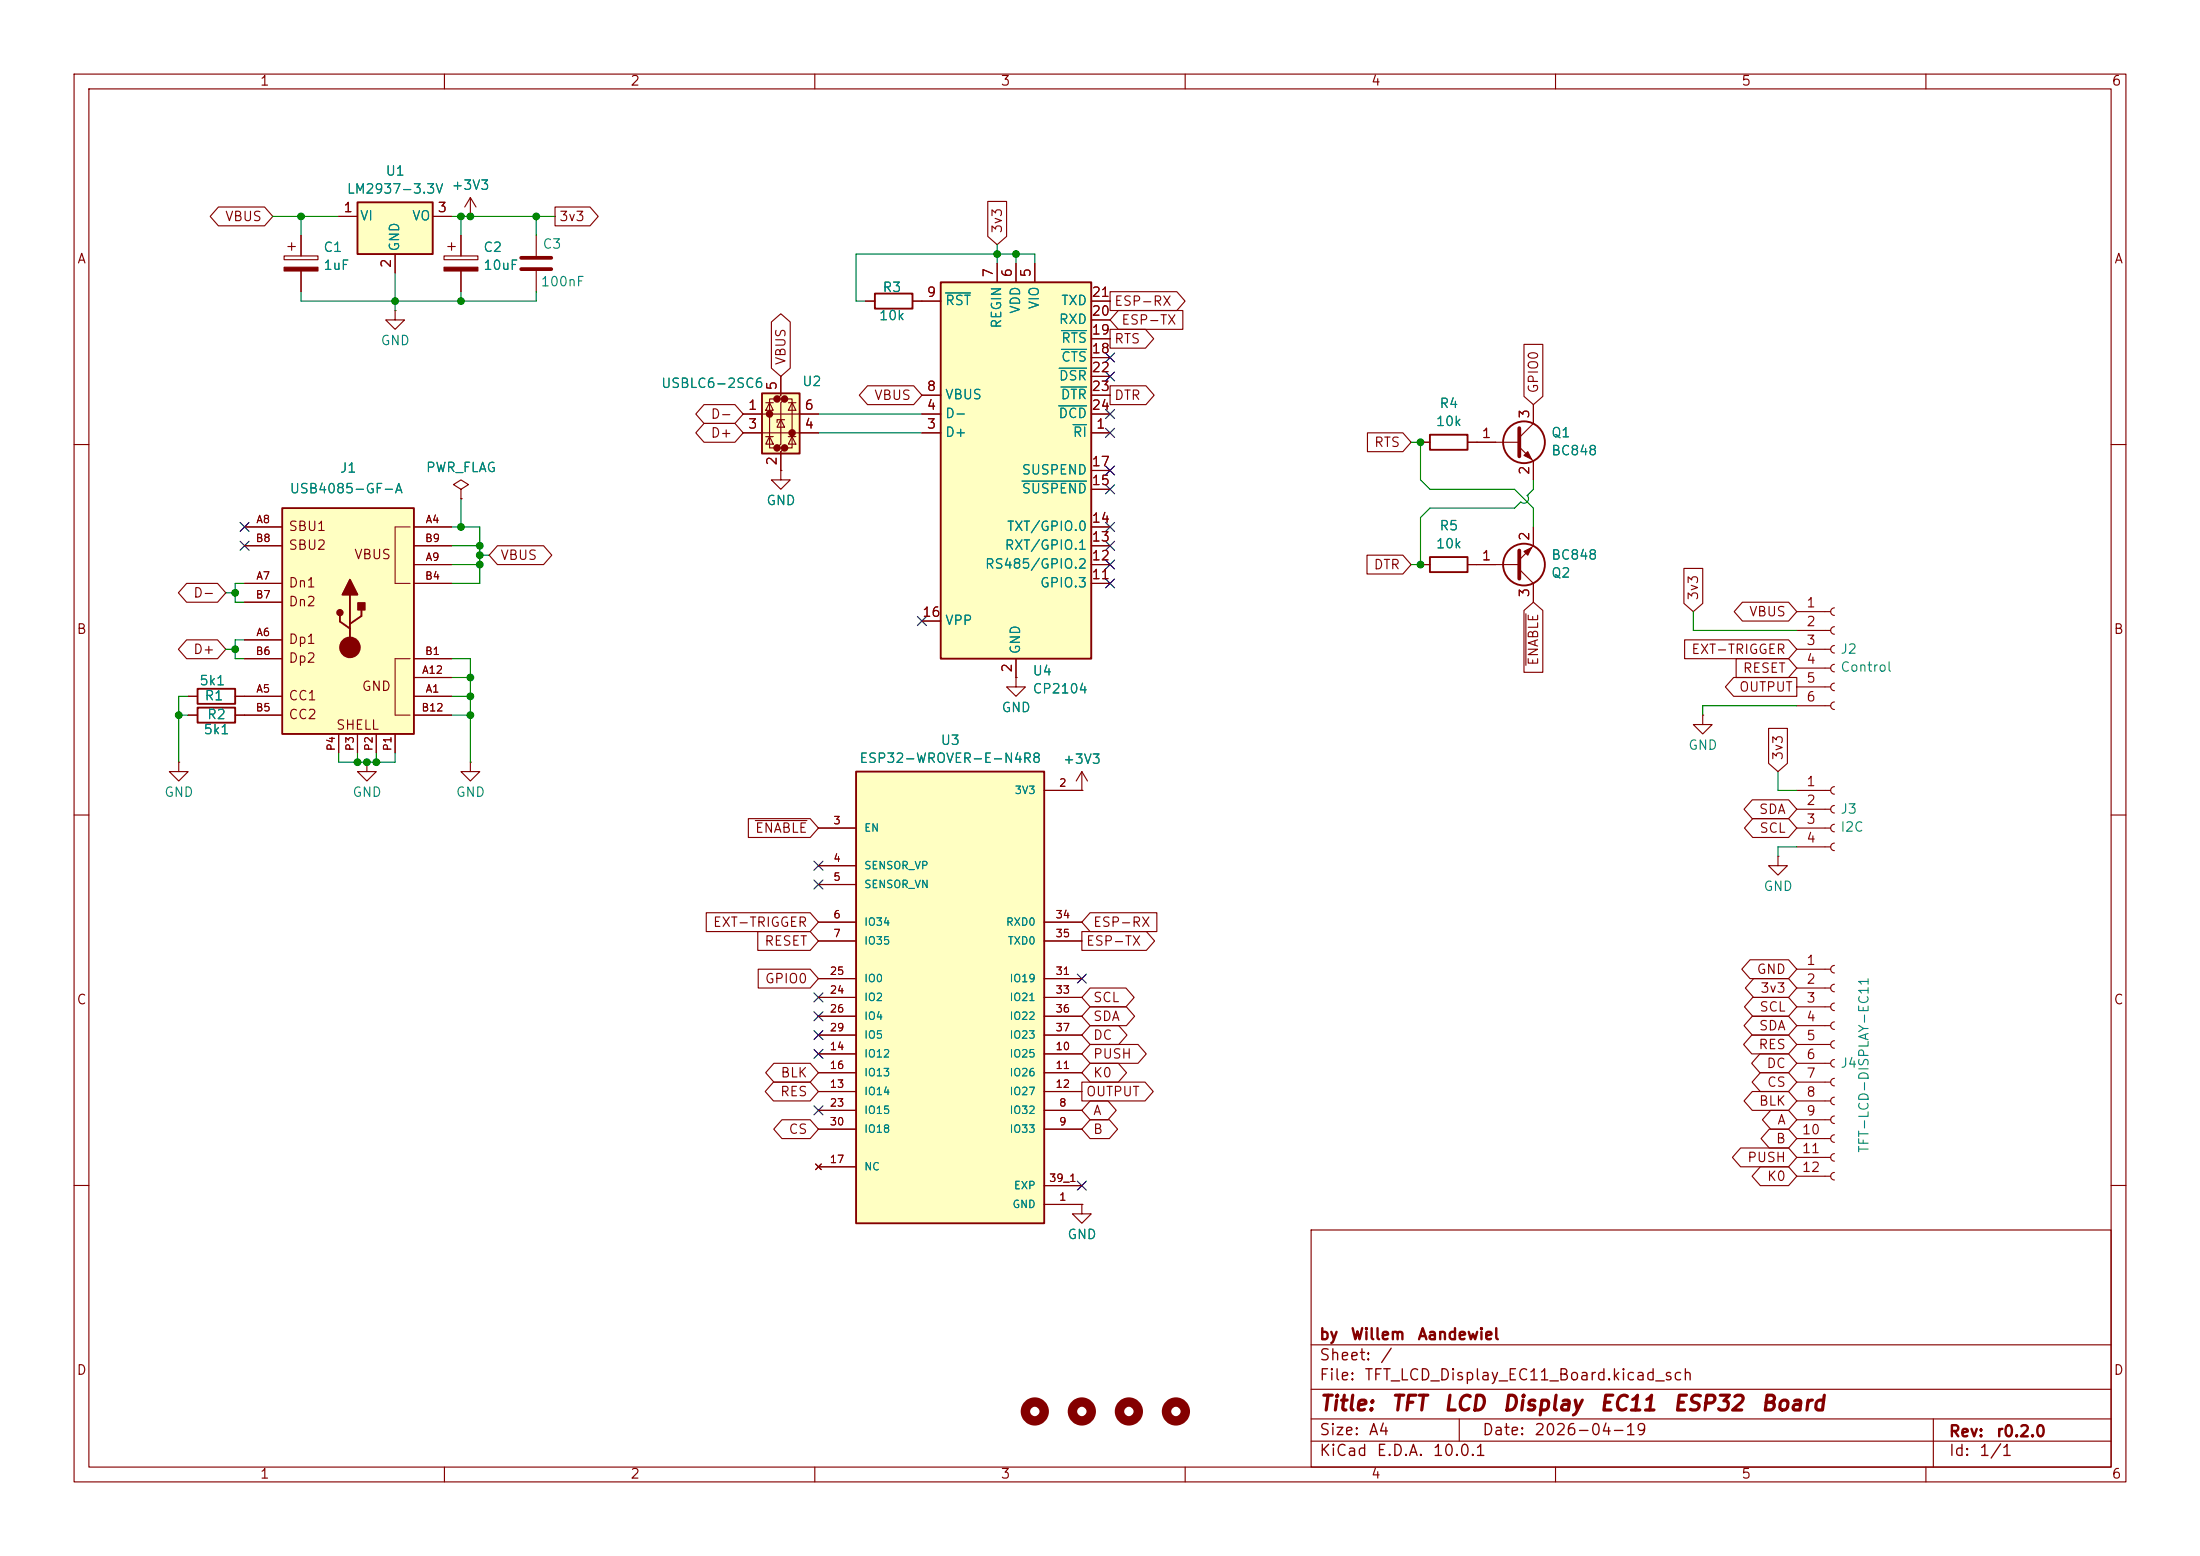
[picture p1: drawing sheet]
<svg xmlns="http://www.w3.org/2000/svg" width="297mm" height="210mm" viewBox="0 0 297 210" stroke-linecap="round" stroke-linejoin="round" font-family="sans-serif">
<g fill="none" stroke="#840000" stroke-width=".15">
<path d="M10 10h277v190h-277zM12 12h273v186h-273zM60 10v2M110 10v2M160 10v2M210 10v2M260 10v2M191.8 59.7h1.2M198.1 59.7h1.3M10 60h2M285 60h2M242.6 82.6h4.5"/>
<path d="M242.6 85.1h4.5M242.6 87.6h4.5M242.6 90.2h4.5M242.6 92.7h4.5M242.6 95.3h4.5M247.6 82a.51 .51 0 0 0-.5 .6 .51 .51 0 0 0 .5 .5M247.6 84.6a.51 .51 0 0 0-.5 .5 .51 .51 0 0 0 .5 .5M247.6 87.1a.51 .51 0 0 0-.5 .5 .51 .51 0 0 0 .5 .5M247.6 89.7a.51 .51 0 0 0-.5 .5 .51 .51 0 0 0 .5 .5M247.6 92.2a.51 .51 0 0 0-.5 .5 .51 .51 0 0 0 .5 .5M247.6 94.7a.51 .51 0 0 0-.5 .6 .51 .51 0 0 0 .5 .5M10 110h2"/>
<path d="M242.6 106.7h4.5M242.6 109.2h4.5M242.6 111.8h4.5M242.6 114.3h4.5M247.6 106.2a.51 .51 0 0 0-.5 .5 .51 .51 0 0 0 .5 .5M247.6 108.7a.51 .51 0 0 0-.5 .5 .51 .51 0 0 0 .5 .5M247.6 111.3a.51 .51 0 0 0-.5 .5 .51 .51 0 0 0 .5 .5M247.6 113.8a.51 .51 0 0 0-.5 .5 .51 .51 0 0 0 .5 .5M285 110h2M10 160h2M177 166h108v32h-108zM285 160h2"/>
<path d="M60 198v2M110 198v2M160 198v2M177 194.5h108M177 191.5h108M177 187.5h108M177 181.5h108M197 191.5v3M210 198v2M260 198v2M261 191.5v6.5"/>
</g>
<path d="M193 58.7h5.1v2h-5.1z" fill="none" stroke="#840000" stroke-width=".25"/>
<path d="M48.3 27.3h10.1v7h-10.1z" fill="#ffffc2"/>
<g fill="none" stroke="#840000" stroke-width=".25">
<path d="M48.3 27.3h10.1v7h-10.1z"/>
<circle cx="205.7" cy="59.7" r="2.82"/>
</g>
<g fill="none" stroke="#840000" stroke-width=".15">
<path d="M38.4 34.5h4.5v.6h-4.5zM38.9 33.3h1M39.4 32.8v1M40.6 31.8v2.7M40.6 36.6v2.8M45.7 29.2h2.6M53.3 34.3v2.5M58.4 29.2h2.6M59.9 34.5h4.6v.6h-4.6zM60.5 33.3h1M61 32.8v1M62.2 31.8v2.7"/>
<path d="M62.2 36.6v2.8M63.5 29.2h.1M63.5 26.7l-.8 1.2M63.5 26.7l.8 1.2M63.5 26.7v2.5M53.3 41.9v1.3h1.3l-1.3 1.3-1.2-1.3h1.2M53.3 41.9h.1M199.4 59.7h5.7M207 54.6v2.6l-1.9 1.9M205.1 60.3l1.9 1.9v2.6M24.1 102.9v1.2h1.3l-1.3 1.3-1.2-1.3h1.2M24.1 102.9h.1"/>
</g>
<g fill="#840000" stroke="#840000" stroke-width=".15">
<path d="M38.4 36.1h4.5v.5h-4.5z"/>
<path d="M59.9 36.1h4.6v.5h-4.6z"/>
<path d="M205.7 61.5l.5-.5 .6 1z"/>
</g>
<path d="M205.1 57.8v3.8" fill="none" stroke="#840000" stroke-width=".51"/>
<path d="M102.9 53.1h5v8.1h-5z" fill="#ffffc2"/>
<g fill="#840000" stroke="#840000" stroke-width=".51">
<circle cx="103.9" cy="55.9" r=".25"/>
<circle cx="104.9" cy="53.8" r=".25"/>
<circle cx="104.9" cy="60.5" r=".25"/>
<circle cx="105.9" cy="53.8" r=".25"/>
<circle cx="105.9" cy="60.5" r=".25"/>
<circle cx="106.9" cy="58.4" r=".25"/>
</g>
<g fill="none" stroke="#840000" stroke-width=".15">
<path d="M100.3 55.9h10.2M100.3 58.4h10.2M103.4 58.9h1M103.4 54.4h1M103.9 54.4l.5 1h-1zM103.9 58.9l.5 1h-1zM104.9 53.8h-1v6.7h1M105.4 50.8v2.5l-.5 .5h1l-.5 .6v5.5l-.5 .6h1l-.5 .5v2.5M105.4 56.6l.5 1.1h-1zM105.9 56.6h-1v.4M105.9 53.8h1v6.7h-1M106.4 58.9h1"/>
<path d="M106.4 54.4h1M106.9 54.4l.5 1h-1zM106.9 58.9l.5 1h-1zM116.8 40.6h1.3M123.2 40.6h1.3M105.4 63.5v1.3h1.3l-1.3 1.2-1.3-1.2h1.3M105.4 63.5h.1M229.9 96.5v1.3h1.2l-1.2 1.3-1.3-1.3h1.3M229.9 96.5h.1"/>
</g>
<path d="M118.1 39.6h5.1v2.1h-5.1zM102.9 53.1h5v8.1h-5z" fill="none" stroke="#840000" stroke-width=".25"/>
<path d="M127 38.1h20.3v50.8h-20.3z" fill="#ffffc2"/>
<path d="M127 38.1h20.3v50.8h-20.3z" fill="none" stroke="#840000" stroke-width=".25"/>
<g fill="none" stroke="#840000" stroke-width=".15">
<path d="M134.6 35.6v2.5M137.2 35.6v2.5M139.7 35.6v2.5M124.5 58.4h2.5M124.5 55.9h2.5M124.5 53.3h2.5M124.5 40.6h2.5M147.3 58.4h2.6M147.3 55.9h2.6M147.3 53.3h2.6M147.3 40.6h2.6M147.3 48.3h2.6"/>
<path d="M147.3 45.7h2.6M147.3 43.2h2.6M147.3 50.8h2.6M147.3 78.7h2.6M147.3 76.2h2.6M147.3 73.7h2.6M147.3 71.1h2.6M147.3 66h2.6M147.3 63.5h2.6M124.5 83.8h2.5M137.2 91.4v1.3h1.2l-1.2 1.3-1.3-1.3h1.3M137.2 91.4h.1"/>
<path d="M137.2 88.9v2.5M242.6 130.8h4.5M242.6 133.4h4.5M242.6 135.9h4.5M242.6 138.4h4.5M247.6 130.3a.51 .51 0 0 0-.5 .5 .51 .51 0 0 0 .5 .5M247.6 132.8a.51 .51 0 0 0-.5 .6 .51 .51 0 0 0 .5 .5M247.6 135.4a.51 .51 0 0 0-.5 .5 .51 .51 0 0 0 .5 .5M247.6 137.9a.51 .51 0 0 0-.5 .5 .51 .51 0 0 0 .5 .5M242.6 141h4.5M242.6 143.5h4.5M242.6 146.1h4.5"/>
<path d="M242.6 148.6h4.5M242.6 151.1h4.5M242.6 153.7h4.5M242.6 156.2h4.5M242.6 158.8h4.5M247.6 140.5a.51 .51 0 0 0-.5 .5 .51 .51 0 0 0 .5 .5M247.6 143a.51 .51 0 0 0-.5 .5 .51 .51 0 0 0 .5 .5M247.6 145.5a.51 .51 0 0 0-.5 .6 .51 .51 0 0 0 .5 .5M247.6 148.1a.51 .51 0 0 0-.5 .5 .51 .51 0 0 0 .5 .5M247.6 150.6a.51 .51 0 0 0-.5 .5 .51 .51 0 0 0 .5 .5M247.6 153.2a.51 .51 0 0 0-.5 .5 .51 .51 0 0 0 .5 .5M247.6 155.7a.51 .51 0 0 0-.5 .5 .51 .51 0 0 0 .5 .5"/>
<path d="M247.6 158.2a.51 .51 0 0 0-.5 .6 .51 .51 0 0 0 .5 .5"/>
</g>
<path d="M127.6 39.5h3.4M142.9 54.8h3.8M143 49.7h3.7M143.2 52.2h3.5M143.3 47.2h3.4M143.3 44.6h3.4M144.9 57.3h1.8M138 64.9h8.7" fill="none" stroke="#008484" stroke-width=".15"/>
<path d="M38.1 68.6h17.8v30.5h-17.8z" fill="#ffffc2"/>
<path d="M38.1 68.6h17.8v30.5h-17.8zM193 75.2h5.1v2h-5.1zM26.7 93h5v2h-5zM26.7 95.5h5v2h-5zM45.9 82.9v1l1.3 .9M47.2 80.3v7.1M48.8 82.3v.8l-1.6 1.1" fill="none" stroke="#840000" stroke-width=".25"/>
<circle cx="45.9" cy="82.7" r=".25" fill="none" stroke="#840000" stroke-width=".5"/>
<path d="M47.2 78.2l1.1 2.1h-2.1z" fill="#840000" stroke="#840000" stroke-width=".25"/>
<circle cx="47.2" cy="87.4" r=".96" fill="#840000" stroke="#840000" stroke-width="1"/>
<path d="M48.3 81.3h1v1h-1z" fill="#840000" stroke="#840000" stroke-width=".14"/>
<path d="M55.4 71.1h-2.1v7.6h2.1M55.4 88.9h-2.1v7.6h2.1" fill="none" stroke="#840000" stroke-width=".14"/>
<g fill="none" stroke="#840000" stroke-width=".15">
<path d="M72.4 31.8v2.7M72.4 36.6v2.8M33 71.1h5.1M33 78.7h5.1M33 73.7h5.1M55.9 71.1h5.1M55.9 78.7h5.1M55.9 76.2h5.1M55.9 73.7h5.1M62.2 66l1-.6-1-.6-1 .6 1 .6v1.3M62.2 67.3h.1M191.8 76.2h1.2"/>
<path d="M198.1 76.2h1.3M25.4 94h1.3M25.4 96.5h1.3M31.7 94h6.4M31.7 96.5h6.4M33 86.4h5.1M33 88.9h5.1M33 81.3h5.1M45.7 99.1v2.5M48.3 99.1v2.5M50.8 99.1v2.5M53.3 99.1v2.5"/>
<path d="M55.9 94h5.1M55.9 91.4h5.1M55.9 88.9h5.1M55.9 96.5h5.1M49.5 102.9v1.2h1.3l-1.3 1.3-1.2-1.3h1.2M49.5 102.9h.1M63.5 102.9v1.2h1.3l-1.3 1.3-1.3-1.3h1.3M63.5 102.9h.1M146 106.7h.1M146 104.1l-.7 1.3M146 104.1l.8 1.3M146 104.1v2.6"/>
<path d="M146 162.6v1.2h1.3l-1.3 1.3-1.2-1.3h1.2M146 162.6h.1"/>
</g>
<path d="M70.4 34.8h4M70.4 36.3h4" fill="none" stroke="#840000" stroke-width=".51"/>
<g fill="none" stroke="#840000" stroke-width="1.3">
<circle cx="139.7" cy="190.5" r="1.27"/>
<circle cx="146" cy="190.5" r="1.27"/>
<circle cx="152.4" cy="190.5" r="1.27"/>
<circle cx="158.7" cy="190.5" r="1.27"/>
</g>
<path d="M115.6 104.1h25.4v61h-25.4z" fill="#ffffc2"/>
<g fill="none" stroke="#840000" stroke-width=".25">
<path d="M115.6 104.1h25.4v61h-25.4z"/>
<circle cx="205.7" cy="76.2" r="2.82"/>
</g>
<g fill="none" stroke="#840000" stroke-width=".15">
<path d="M29.5 27.9h6.2l1.1 1.3-1.1 1.3h-6.2l-1.1-1.3zM40.6 31.8v2.7M40.6 36.6v2.8M45.7 29.2h2.6M53.3 34.3v2.5M58.4 29.2h2.6M62.2 31.8v2.7M62.2 36.6v2.8M63.5 29.2h.1M74.9 27.9h4.8l1.1 1.3-1.1 1.3h-4.8zM133.3 27.2h2.6v4.7l-1.3 1.1-1.3-1.1zM134.6 35.6v2.5"/>
<path d="M137.2 35.6v2.5M139.7 35.6v2.5M149.9 39.4h9l1.1 1.2-1.1 1.3h-9zM95 54.6h4.2l1.1 1.3-1.1 1.3h-4.2l-1.1-1.3zM95 57.1h4.2l1.1 1.3-1.1 1.3h-4.2l-1.1-1.3zM100.3 55.9h2.6M100.3 58.4h2.6M104.1 43.5l1.3-1.2 1.3 1.2v6.2l-1.3 1.1-1.3-1.1zM105.4 50.8v2.5M107.9 55.9h2.6M107.9 58.4h2.6M116.8 40.6h1.3"/>
<path d="M117.1 52.1h6.2l1.2 1.2-1.2 1.3h-6.2l-1.1-1.3zM123.2 40.6h3.8M124.5 55.9h2.5M124.5 58.4h2.5M124.5 53.3h2.5M147.3 40.6h2.6M147.3 55.9h2.6M147.3 58.4h2.6M147.3 53.3h2.6M147.3 48.3h2.6M147.3 45.7h2.6M147.3 43.2h2.6"/>
<path d="M147.3 50.8h2.6M149.9 44.4h4.7l1.2 1.3-1.2 1.3h-4.7zM149.9 52.1h4.8l1.1 1.2-1.1 1.3h-4.8zM151 41.9h8.7v2.6h-8.7l-1.1-1.3zM184.6 58.4h4.8l1.1 1.3-1.1 1.3h-4.8zM191.8 59.7h1.2M198.1 59.7h3.8M205.7 46.5h2.6v7l-1.3 1.1-1.3-1.1zM207 54.6v2.6M25.2 78.7h4.2l1.1 1.3-1.1 1.3h-4.2l-1.1-1.3zM33 78.7h5.1M33 73.7h5.1"/>
<path d="M33 71.1h5.1M55.9 76.2h5.1M55.9 78.7h5.1M55.9 73.7h5.1M55.9 71.1h5.1M62.2 67.3h.1M67.2 73.7h6.2l1.1 1.2-1.1 1.3h-6.2l-1.2-1.3zM105.4 63.5h.1M105.4 61v2.5M147.3 76.2h2.6M147.3 78.7h2.6M147.3 73.7h2.6"/>
<path d="M147.3 71.1h2.6M147.3 66h2.6M147.3 63.5h2.6M184.5 74.9h4.9l1.1 1.3-1.1 1.3h-4.9zM191.8 76.2h1.2M198.1 76.2h7M205.1 76.8l1.9 1.9v2.6M207 71.1v2.6l-1.9 1.9M207 62.2v2.6M227.3 76.7h2.6v4.7l-1.3 1.2-1.3-1.2zM25.2 86.4h4.2l1.1 1.2-1.1 1.3h-4.2l-1.1-1.3zM25.4 94h1.3"/>
<path d="M25.4 96.5h1.3M31.7 94h6.4M31.7 96.5h6.4M33 86.4h5.1M33 88.9h5.1M33 81.3h5.1M45.7 99.1v2.5M48.3 99.1v2.5M50.8 99.1v2.5M53.3 99.1v2.5M55.9 94h5.1M55.9 96.5h5.1"/>
<path d="M55.9 91.4h5.1M55.9 88.9h5.1M124.5 83.8h2.5M137.2 91.4h.1M137.2 88.9v2.5M205.7 82.4l1.3-1.1 1.3 1.1v8.3h-2.6zM206 82.8v7M227.4 86.4h14.1l1.1 1.2-1.1 1.3h-14.1zM234 91.4h8.6v2.6h-8.6l-1.1-1.3zM234.4 88.9h7.1l1.1 1.3-1.1 1.2h-7.1zM235.2 81.3h6.3l1.1 1.3-1.1 1.2h-6.3l-1.1-1.2zM238.8 98.3h2.5v4.7l-1.3 1.1-1.2-1.1z"/>
<path d="M101 110.5h8.4l1.1 1.3-1.1 1.2h-8.4zM102 110.7h6.9M110.5 111.8h5.1M110.5 116.8h5.1M110.5 119.4h5.1M141 106.7h5M146 106.7h.1M236.6 107.9h4.9l1.1 1.3-1.1 1.3h-4.9l-1.2-1.3zM236.6 110.5h4.9l1.1 1.3-1.1 1.2h-4.9l-1.1-1.2zM240 115.6v1.2h1.3l-1.3 1.3-1.2-1.3h1.2M240 115.6h.1M95.3 123.2h14.1l1.1 1.3-1.1 1.2h-14.1z"/>
<path d="M102.3 125.7h7.1l1.1 1.3-1.1 1.3h-7.1zM102.4 130.8h7l1.1 1.3-1.1 1.3h-7zM110.5 124.5h5.1M110.5 127h5.1M110.5 134.6h5.1M110.5 132.1h5.1M110.5 137.2h5.1M110.5 139.7h5.1M141 124.5h5M141 127h5M141 134.6h5M141 132.1h5"/>
<path d="M141 137.2h5M141 139.7h5M146 125.7h8.8l1.1 1.3-1.1 1.3h-8.8zM147.2 123.2h9v2.5h-9l-1.2-1.2zM147.2 135.9h4.9l1.1 1.3-1.1 1.2h-4.9l-1.2-1.2zM147.2 133.3h4.8l1.1 1.3-1.1 1.3h-4.8l-1.2-1.3zM147.2 138.4h3.8l1.1 1.3-1.1 1.3h-3.8l-1.2-1.3zM236.3 129.5h5.2l1.1 1.3-1.1 1.3h-5.2l-1.2-1.3zM236.5 139.7h5l1.1 1.3-1.1 1.2h-5l-1.1-1.2zM236.6 137.2h4.9l1.1 1.2-1.1 1.3h-4.9l-1.2-1.3zM236.6 134.6h4.9l1.1 1.3-1.1 1.3h-4.9l-1.1-1.3zM236.7 132.1h4.8l1.1 1.3-1.1 1.2h-4.8l-1.1-1.2z"/>
<path d="M104.4 146h5l1.1 1.3-1.1 1.3h-5l-1.1-1.3zM104.5 143.5h4.9l1.1 1.3-1.1 1.3h-4.9l-1.1-1.3zM105.6 151.1h3.8l1.1 1.3-1.1 1.3h-3.8l-1.1-1.3zM110.1 157.1l.8 .8M110.5 149.9h5.1M110.5 152.4h5.1M110.5 142.2h5.1M110.5 144.8h5.1M110.5 147.3h5.1M110.5 157.5h5.1M110.9 157.1l-.8 .8M141 149.9h5"/>
<path d="M141 152.4h5M141 142.2h5M141 144.8h5M141 147.3h5M146 146h8.6l1.1 1.3-1.1 1.3h-8.6zM147.2 143.5h3.8l1.1 1.3-1.1 1.3h-3.8l-1.2-1.3zM147.2 148.6h2.4l1.1 1.3-1.1 1.2h-2.4l-1.2-1.2zM147.2 141h6.4l1.1 1.2-1.1 1.3h-6.4l-1.2-1.3zM147.2 151.1h2.6l1.1 1.3-1.1 1.3h-2.6l-1.2-1.3zM235 154.9h6.5l1.1 1.3-1.1 1.3h-6.5l-1.1-1.3zM236.6 147.3h4.9l1.1 1.3-1.1 1.3h-4.9l-1.2-1.3zM237.6 142.2h3.9l1.1 1.3-1.1 1.3h-3.9l-1.1-1.3z"/>
<path d="M237.6 144.8h3.9l1.1 1.3-1.1 1.2h-3.9l-1.1-1.2zM237.6 157.5h3.9l1.1 1.3-1.1 1.2h-3.9l-1.1-1.2zM238.9 152.4h2.6l1.1 1.3-1.1 1.2h-2.6l-1.2-1.2zM239 149.9h2.5l1.1 1.2-1.1 1.3h-2.5l-1.1-1.3zM141 162.6h5M141 160h5M146 162.6h.1"/>
</g>
<path d="M205.1 74.3v3.8" fill="none" stroke="#840000" stroke-width=".51"/>
<path d="M205.7 74.4l1.1-.5-.6 1z" fill="#840000" stroke="#840000" stroke-width=".15"/>
<g fill="none" stroke="#008400" stroke-width=".15">
<path d="M36.8 29.2h8.9M40.6 39.4v1.2h31.8v-1.2M40.6 29.2v2.6M53.3 36.8v5.1M61 29.2h13.9M62.2 29.2v2.6M62.2 39.4v1.2M72.4 29.2v2.6M134.6 33v2.6M137.2 34.3v1.3M139.7 35.6v-1.3h-24.1v6.3h1.2M110.5 55.9h14"/>
<path d="M110.5 58.4h14M190.5 59.7h1.3v5.1l1.2 1.2h11.5l2.5 2.6v2.5M33 78.7h-1.3v2.6h1.3M61 76.2h3.8M61 71.1h3.8v7.6h-3.8M61 73.7h3.8M62.2 67.3v3.8M64.8 74.9h1.2M206.2 66.9a.61 .61 0 0 1 0 .8 .61 .61 0 0 1-.9 0l-.8 .9h-11.5l-1.2 1.3v6.3h-1.3M206.2 66.9h.1M207 64.8v1.2l-.8 .9M24.1 96.5h1.3"/>
<path d="M25.4 94h-1.3v8.9M30.5 87.6h1.2M30.5 80h1.2M33 86.4h-1.3v2.5h1.3M61 96.5h2.5M61 94h2.5M61 88.9h2.5v14M61 91.4h2.5M228.6 82.6v2.5h14M242.6 95.3h-12.7v1.2M45.7 101.6v1.3h7.6v-1.3M48.3 101.6v1.3"/>
<path d="M50.8 101.6v1.3M240 104.1v2.6h2.6M242.6 114.3h-2.6v1.3"/>
</g>
<g fill="none" stroke="#000084" stroke-width=".15">
<path d="M149.3 47.7l1.2 1.2M149.3 55.3l1.2 1.2M149.3 57.8l1.2 1.2M149.3 50.2l1.2 1.2M150.5 57.8l-1.2 1.2M150.5 47.7l-1.2 1.2M150.5 55.3l-1.2 1.2M150.5 50.2l-1.2 1.2M32.4 70.5l1.2 1.2M32.4 73.1l1.2 1.2M33.6 70.5l-1.2 1.2M33.6 73.1l-1.2 1.2"/>
<path d="M149.3 75.6l1.2 1.2M149.3 73.1l1.2 1.2M149.3 78.1l1.2 1.2M149.3 70.5l1.2 1.2M149.3 62.9l1.2 1.2M149.3 65.4l1.2 1.2M150.5 75.6l-1.2 1.2M150.5 73.1l-1.2 1.2M150.5 78.1l-1.2 1.2M150.5 70.5l-1.2 1.2M150.5 62.9l-1.2 1.2M150.5 65.4l-1.2 1.2"/>
<path d="M123.9 83.2l1.2 1.2M125.1 83.2l-1.2 1.2M109.9 116.2l1.2 1.2M109.9 118.8l1.2 1.2M111.1 116.2l-1.2 1.2M111.1 118.8l-1.2 1.2M109.9 134l1.2 1.2M109.9 139.1l1.2 1.2M109.9 136.6l1.2 1.2M111.1 134l-1.2 1.2M111.1 139.1l-1.2 1.2M111.1 136.6l-1.2 1.2"/>
<path d="M145.4 131.5l1.3 1.2M146.7 131.5l-1.3 1.2M109.9 149.3l1.2 1.2M109.9 141.6l1.2 1.2M111.1 149.3l-1.2 1.2M111.1 141.6l-1.2 1.2M145.4 159.4l1.3 1.2M146.7 159.4l-1.3 1.2"/>
</g>
<path d="M127.6 39.5h3.4M142.9 54.8h3.8M143 49.7h3.7M143.2 52.2h3.5M143.3 47.2h3.4M143.3 44.6h3.4M144.9 57.3h1.8M138 64.9h8.7" fill="none" stroke="#008484" stroke-width=".15"/>
<g fill="#008400" stroke="#008400" stroke-width=".14">
<circle cx="50.8" cy="102.9" r=".46"/>
<circle cx="49.5" cy="102.9" r=".46"/>
<circle cx="24.1" cy="96.5" r=".46"/>
<circle cx="48.3" cy="102.9" r=".46"/>
<circle cx="31.7" cy="87.6" r=".46"/>
<circle cx="31.7" cy="80" r=".46"/>
<circle cx="72.4" cy="29.2" r=".46"/>
<circle cx="137.2" cy="34.3" r=".46"/>
<circle cx="134.6" cy="34.3" r=".46"/>
<circle cx="191.8" cy="59.7" r=".46"/>
<circle cx="191.8" cy="76.2" r=".46"/>
<circle cx="64.8" cy="74.9" r=".46"/>
<circle cx="64.8" cy="73.7" r=".46"/>
<circle cx="63.5" cy="96.5" r=".46"/>
<circle cx="63.5" cy="91.4" r=".46"/>
<circle cx="63.5" cy="94" r=".46"/>
<circle cx="64.8" cy="76.2" r=".46"/>
<circle cx="62.2" cy="71.1" r=".46"/>
<circle cx="53.3" cy="40.6" r=".46"/>
<circle cx="62.2" cy="40.6" r=".46"/>
<circle cx="40.6" cy="29.2" r=".46"/>
<circle cx="63.5" cy="29.2" r=".46"/>
<circle cx="62.2" cy="29.2" r=".46"/>
</g>
<g font-size="2" fill="#840000">
<text x="178" y="190.9">Title:</text>
<text x="187.7" y="190.9">TFT</text>
<text x="194.7" y="190.9">LCD</text>
<text x="202.7" y="190.9">Display</text>
<text x="215.8" y="190.9">EC11</text>
<text x="225.7" y="190.9">ESP32</text>
<text x="237.6" y="190.9">Board</text>
</g>
<g font-size="1.5" fill="#840000">
<text x="178" y="184">Sheet:</text>
<text x="178" y="181.2">by</text>
<text x="182.2" y="181.2">Willem</text>
<text x="186.2" y="184">/</text>
<text x="191.3" y="181.2">Aandewiel</text>
<text x="178" y="186.7">File:</text>
<text x="184.1" y="186.7">TFT_LCD_Display_EC11_Board.kicad_sch</text>
<text x="178" y="196.9">KiCad</text>
<text x="178" y="194.1">Size:</text>
<text x="184.7" y="194.1">A4</text>
<text x="185.7" y="196.9">E.D.A.</text>
<text x="193.3" y="196.9">10.0.1</text>
<text x="200" y="194.1">Date:</text>
<text x="207" y="194.1">2026-04-19</text>
<text x="263" y="194.3">Rev:</text>
<text x="263" y="196.9">Id:</text>
<text x="267.1" y="196.9">1/1</text>
<text x="269.4" y="194.3">r0.2.0</text>
</g>
<g font-size="1.3" fill="#840000">
<text x="35" y="11.9">1</text>
<text x="85" y="11.9">2</text>
<text x="135" y="11.9">3</text>
<text x="185" y="11.9">4</text>
<text x="235" y="11.9">5</text>
<text x="285" y="11.9">6</text>
<text x="46.3" y="29">1</text>
<text x="59" y="29">3</text>
<text x="10.3" y="35.9">A</text>
<text x="30.3" y="30.2">VBUS</text>
<text x="75.4" y="30.2">3v3</text>
<text x="135.6" y="31.6" transform="rotate(-90 135.6 31.6)">3v3</text>
<text x="285.3" y="35.9">A</text>
<text x="53.1" y="36.3" transform="rotate(-90 53.1 36.3)">2</text>
<text x="125" y="40.4">9</text>
<text x="134.4" y="37.5" transform="rotate(-90 134.4 37.5)">7</text>
<text x="136.9" y="37.5" transform="rotate(-90 136.9 37.5)">6</text>
<text x="139.4" y="37.5" transform="rotate(-90 139.4 37.5)">5</text>
<text x="147.3" y="40.4">21</text>
<text x="150.3" y="41.6">ESP-RX</text>
<text x="147.3" y="45.5">19</text>
<text x="147.3" y="42.9">20</text>
<text x="150.3" y="46.7">RTS</text>
<text x="151.3" y="44.1">ESP-TX</text>
<text x="105.2" y="52.8" transform="rotate(-90 105.2 52.8)">5</text>
<text x="106.4" y="49.4" transform="rotate(-90 106.4 49.4)">VBUS</text>
<text x="125" y="53.1">8</text>
<text x="147.3" y="48">18</text>
<text x="147.3" y="50.5">22</text>
<text x="147.3" y="53.1">23</text>
<text x="208" y="53.2" transform="rotate(-90 208 53.2)">GPIO0</text>
<text x="95.9" y="56.8">D-</text>
<text x="95.9" y="59.4">D+</text>
<text x="100.9" y="55.6">1</text>
<text x="100.9" y="58.2">3</text>
<text x="108.5" y="58.2">4</text>
<text x="108.5" y="55.6">6</text>
<text x="117.9" y="54.3">VBUS</text>
<text x="125" y="58.2">3</text>
<text x="125" y="55.6">4</text>
<text x="147.3" y="55.6">24</text>
<text x="147.9" y="58.2">1</text>
<text x="150.3" y="54.3">DTR</text>
<text x="200" y="59.4">1</text>
<text x="206.8" y="56.6" transform="rotate(-90 206.8 56.6)">3</text>
<text x="105.2" y="62.9" transform="rotate(-90 105.2 62.9)">2</text>
<text x="147.3" y="65.8">15</text>
<text x="147.3" y="63.2">17</text>
<text x="185.4" y="60.6">RTS</text>
<text x="206.8" y="64.2" transform="rotate(-90 206.8 64.2)">2</text>
<text x="38.9" y="72">SBU1</text>
<text x="147.3" y="70.9">14</text>
<text x="38.9" y="74.5">SBU2</text>
<text x="47.7" y="75.8">VBUS</text>
<text x="67.5" y="75.9">VBUS</text>
<text x="147.3" y="75.9">12</text>
<text x="147.3" y="73.4">13</text>
<text x="185.4" y="77.2">DTR</text>
<text x="200" y="75.9">1</text>
<text x="206.8" y="73.1" transform="rotate(-90 206.8 73.1)">2</text>
<text x="26" y="81">D-</text>
<text x="38.9" y="79.6">Dn1</text>
<text x="38.9" y="82.1">Dn2</text>
<text x="124.4" y="83.6">16</text>
<text x="147.3" y="78.5">11</text>
<text x="206.8" y="80.7" transform="rotate(-90 206.8 80.7)">3</text>
<text x="229.6" y="81.1" transform="rotate(-90 229.6 81.1)">3v3</text>
<text x="236" y="83.5">VBUS</text>
<text x="243.8" y="82.3">1</text>
<text x="10.3" y="85.9">B</text>
<text x="26" y="88.6">D+</text>
<text x="38.9" y="87.2">Dp1</text>
<text x="38.9" y="89.8">Dp2</text>
<text x="208" y="89.9" transform="rotate(-90 208 89.9)">ENABLE</text>
<text x="228.2" y="88.6">EXT-TRIGGER</text>
<text x="243.8" y="84.8">2</text>
<text x="243.8" y="87.4">3</text>
<text x="243.8" y="89.9">4</text>
<text x="285.3" y="85.9">B</text>
<text x="38.9" y="94.8">CC1</text>
<text x="48.8" y="93.6">GND</text>
<text x="136.9" y="90.9" transform="rotate(-90 136.9 90.9)">2</text>
<text x="234.7" y="93.7">OUTPUT</text>
<text x="235.2" y="91.1">RESET</text>
<text x="243.8" y="92.5">5</text>
<text x="243.8" y="95">6</text>
<text x="38.9" y="97.4">CC2</text>
<text x="45.3" y="98.8">SHELL</text>
<text x="241" y="102.7" transform="rotate(-90 241 102.7)">3v3</text>
<text x="243.8" y="106.4">1</text>
<text x="101.8" y="112.7">ENABLE</text>
<text x="237.4" y="110.2">SDA</text>
<text x="237.4" y="112.7">SCL</text>
<text x="243.8" y="109">2</text>
<text x="243.8" y="111.5">3</text>
<text x="243.8" y="114">4</text>
<text x="96.2" y="125.4">EXT-TRIGGER</text>
<text x="147.5" y="125.4">ESP-RX</text>
<text x="103.1" y="128">RESET</text>
<text x="146.5" y="128">ESP-TX</text>
<text x="237.1" y="131.8">GND</text>
<text x="243.8" y="130.6">1</text>
<text x="10.3" y="135.9">C</text>
<text x="103.2" y="133">GPIO0</text>
<text x="147.5" y="135.6">SCL</text>
<text x="237.4" y="136.8">SCL</text>
<text x="237.6" y="134.3">3v3</text>
<text x="243.8" y="133.1">2</text>
<text x="243.8" y="135.6">3</text>
<text x="285.3" y="135.9">C</text>
<text x="147.5" y="143.2">PUSH</text>
<text x="147.5" y="138.1">SDA</text>
<text x="147.5" y="140.7">DC</text>
<text x="237.3" y="141.9">RES</text>
<text x="237.4" y="139.4">SDA</text>
<text x="243.8" y="138.2">4</text>
<text x="243.8" y="140.7">5</text>
<text x="243.8" y="143.3">6</text>
<text x="105.2" y="148.3">RES</text>
<text x="105.3" y="145.7">BLK</text>
<text x="146.5" y="148.3">OUTPUT</text>
<text x="147.5" y="145.7">K0</text>
<text x="237.4" y="149.5">BLK</text>
<text x="238.4" y="144.5">DC</text>
<text x="238.5" y="147">CS</text>
<text x="243.8" y="145.8">7</text>
<text x="243.8" y="148.3">8</text>
<text x="106.4" y="153.4">CS</text>
<text x="147.5" y="150.8">A</text>
<text x="147.5" y="153.4">B</text>
<text x="239.7" y="154.6">B</text>
<text x="239.8" y="152.1">A</text>
<text x="243.2" y="153.4">10</text>
<text x="243.2" y="156">11</text>
<text x="243.8" y="150.9">9</text>
<text x="235.8" y="157.2">PUSH</text>
<text x="238.5" y="159.7">K0</text>
<text x="243.2" y="158.5">12</text>
<text x="10.3" y="185.9">D</text>
<text x="285.3" y="185.9">D</text>
<text x="35" y="199.9">1</text>
<text x="85" y="199.9">2</text>
<text x="135" y="199.9">3</text>
<text x="185" y="199.9">4</text>
<text x="235" y="199.9">5</text>
<text x="285" y="199.9">6</text>
</g>
<g font-size="1.3" fill="#008484">
<text x="46.7" y="26.4">LM2937-3.3V</text>
<text x="52" y="24">U1</text>
<text x="60.9" y="25.9">+3V3</text>
<text x="43.6" y="34.3">C1</text>
<text x="48.5" y="30.1">VI</text>
<text x="54.2" y="34" transform="rotate(-90 54.2 34)">GND</text>
<text x="55.5" y="30.1">VO</text>
<text x="65.2" y="34.3">C2</text>
<text x="73.2" y="33.9">C3</text>
<text x="43.6" y="36.7">1uF</text>
<text x="65.2" y="36.7">10uF</text>
<text x="72.9" y="39">100nF</text>
<text x="119.1" y="39.7">R3</text>
<text x="127.5" y="41.5">RST</text>
<text x="140.6" y="41.8" transform="rotate(-90 140.6 41.8)">VIO</text>
<text x="143.2" y="41.5">TXD</text>
<text x="51.3" y="46.9">GND</text>
<text x="118.6" y="43.5">10k</text>
<text x="135.5" y="44.4" transform="rotate(-90 135.5 44.4)">REGIN</text>
<text x="138" y="42.4" transform="rotate(-90 138 42.4)">VDD</text>
<text x="142.9" y="44">RXD</text>
<text x="143.2" y="46.6">RTS</text>
<text x="89.2" y="52.7">USBLC6-2SC6</text>
<text x="108.2" y="52.4">U2</text>
<text x="142.9" y="51.7">DSR</text>
<text x="143.2" y="49.1">CTS</text>
<text x="127.5" y="59.3">D+</text>
<text x="127.5" y="56.7">D-</text>
<text x="127.5" y="54.2">VBUS</text>
<text x="142.8" y="56.7">DCD</text>
<text x="143.1" y="54.2">DTR</text>
<text x="144.7" y="59.3">RI</text>
<text x="193.8" y="57.8">10k</text>
<text x="194.2" y="55.4">R4</text>
<text x="209.3" y="59.3">Q1</text>
<text x="45.8" y="64.1">J1</text>
<text x="57.4" y="64">PWR_FLAG</text>
<text x="137.8" y="64.4">SUSPEND</text>
<text x="209.3" y="61.8">BC848</text>
<text x="39" y="66.9">USB4085-GF-A</text>
<text x="103.4" y="68.5">GND</text>
<text x="135.8" y="72">TXT/GPIO.0</text>
<text x="137.8" y="66.9">SUSPEND</text>
<text x="194.2" y="71.9">R5</text>
<text x="132.9" y="77.1">RS485/GPIO.2</text>
<text x="135.5" y="74.5">RXT/GPIO.1</text>
<text x="193.8" y="74.3">10k</text>
<text x="209.3" y="75.9">BC848</text>
<text x="140.3" y="79.6">GPIO.3</text>
<text x="209.3" y="78.3">Q2</text>
<text x="127.5" y="84.7">VPP</text>
<text x="138" y="88.4" transform="rotate(-90 138 88.4)">GND</text>
<text x="248.4" y="88.6">J2</text>
<text x="26.8" y="92.8">5k1</text>
<text x="27.5" y="94.8">R1</text>
<text x="139.3" y="91.5">U4</text>
<text x="139.3" y="93.9">CP2104</text>
<text x="248.4" y="91">Control</text>
<text x="27.4" y="99.4">5k1</text>
<text x="27.9" y="97.4">R2</text>
<text x="126.9" y="100.9">U3</text>
<text x="135.1" y="96.4">GND</text>
<text x="227.8" y="101.5">GND</text>
<text x="22.1" y="107.9">GND</text>
<text x="47.5" y="107.9">GND</text>
<text x="61.5" y="107.9">GND</text>
<text x="115.9" y="103.3">ESP32-WROVER-E-N4R8</text>
<text x="143.4" y="103.4">+3V3</text>
<text x="248.4" y="110.1">J3</text>
<text x="248.4" y="112.6">I2C</text>
<text x="238" y="120.6">GND</text>
<text x="248.4" y="144.4">J4</text>
<text x="252.6" y="155.7" transform="rotate(-90 252.6 155.7)">TFT-LCD-DISPLAY-EC11</text>
<text x="144" y="167.6">GND</text>
</g>
<g font-size="1" fill="#840000">
<text x="34.5" y="70.9">A8</text>
<text x="57.4" y="70.9">A4</text>
<text x="34.4" y="73.4">B8</text>
<text x="57.3" y="73.4">B9</text>
<text x="57.4" y="75.9">A9</text>
<text x="34.4" y="81">B7</text>
<text x="34.5" y="78.5">A7</text>
<text x="57.3" y="78.5">B4</text>
<text x="34.4" y="88.6">B6</text>
<text x="34.5" y="86.1">A6</text>
<text x="57.3" y="88.6">B1</text>
<text x="34.5" y="93.7">A5</text>
<text x="56.9" y="91.2">A12</text>
<text x="57.4" y="93.7">A1</text>
<text x="34.4" y="96.3">B5</text>
<text x="45.5" y="101.4" transform="rotate(-90 45.5 101.4)">P4</text>
<text x="48" y="101.4" transform="rotate(-90 48 101.4)">P3</text>
<text x="50.5" y="101.4" transform="rotate(-90 50.5 101.4)">P2</text>
<text x="53.1" y="101.4" transform="rotate(-90 53.1 101.4)">P1</text>
<text x="56.8" y="96.3">B12</text>
<text x="142.9" y="106.4">2</text>
<text x="112.4" y="111.5">3</text>
<text x="112.4" y="116.6">4</text>
<text x="112.4" y="119.1">5</text>
<text x="112.4" y="124.2">6</text>
<text x="142.4" y="124.2">34</text>
<text x="111.9" y="131.8">25</text>
<text x="112.4" y="126.7">7</text>
<text x="142.4" y="131.8">31</text>
<text x="142.4" y="126.7">35</text>
<text x="111.9" y="134.4">24</text>
<text x="111.9" y="136.9">26</text>
<text x="142.4" y="134.4">33</text>
<text x="142.4" y="136.9">36</text>
<text x="111.9" y="142">14</text>
<text x="111.9" y="139.4">29</text>
<text x="142.4" y="142">10</text>
<text x="142.4" y="139.4">37</text>
<text x="111.9" y="147.1">13</text>
<text x="111.9" y="144.5">16</text>
<text x="111.9" y="149.6">23</text>
<text x="142.4" y="144.5">11</text>
<text x="142.4" y="147.1">12</text>
<text x="142.9" y="149.6">8</text>
<text x="111.9" y="152.1">30</text>
<text x="142.9" y="152.1">9</text>
<text x="111.9" y="157.2">17</text>
<text x="141.5" y="159.8">39_1</text>
<text x="142.9" y="162.3">1</text>
</g>
<g font-size="1" fill="#008484">
<text x="136.9" y="107.4">3V3</text>
<text x="116.6" y="112.5">EN</text>
<text x="116.6" y="117.6">SENSOR_VP</text>
<text x="116.6" y="120.1">SENSOR_VN</text>
<text x="116.6" y="125.2">IO34</text>
<text x="135.7" y="125.2">RXD0</text>
<text x="116.6" y="127.7">IO35</text>
<text x="136" y="127.7">TXD0</text>
<text x="116.6" y="135.4">IO2</text>
<text x="116.6" y="132.8">IO0</text>
<text x="116.6" y="137.9">IO4</text>
<text x="136.2" y="132.8">IO19</text>
<text x="136.2" y="135.4">IO21</text>
<text x="136.2" y="137.9">IO22</text>
<text x="116.6" y="143">IO12</text>
<text x="116.6" y="140.4">IO5</text>
<text x="136.2" y="143">IO25</text>
<text x="136.2" y="140.4">IO23</text>
<text x="116.6" y="148.1">IO14</text>
<text x="116.6" y="145.5">IO13</text>
<text x="136.2" y="145.5">IO26</text>
<text x="136.2" y="148.1">IO27</text>
<text x="116.6" y="150.6">IO15</text>
<text x="116.6" y="153.1">IO18</text>
<text x="136.2" y="150.6">IO32</text>
<text x="136.2" y="153.1">IO33</text>
<text x="116.6" y="158.2">NC</text>
<text x="136.8" y="160.8">EXP</text>
<text x="136.6" y="163.3">GND</text>
</g>
</svg>
